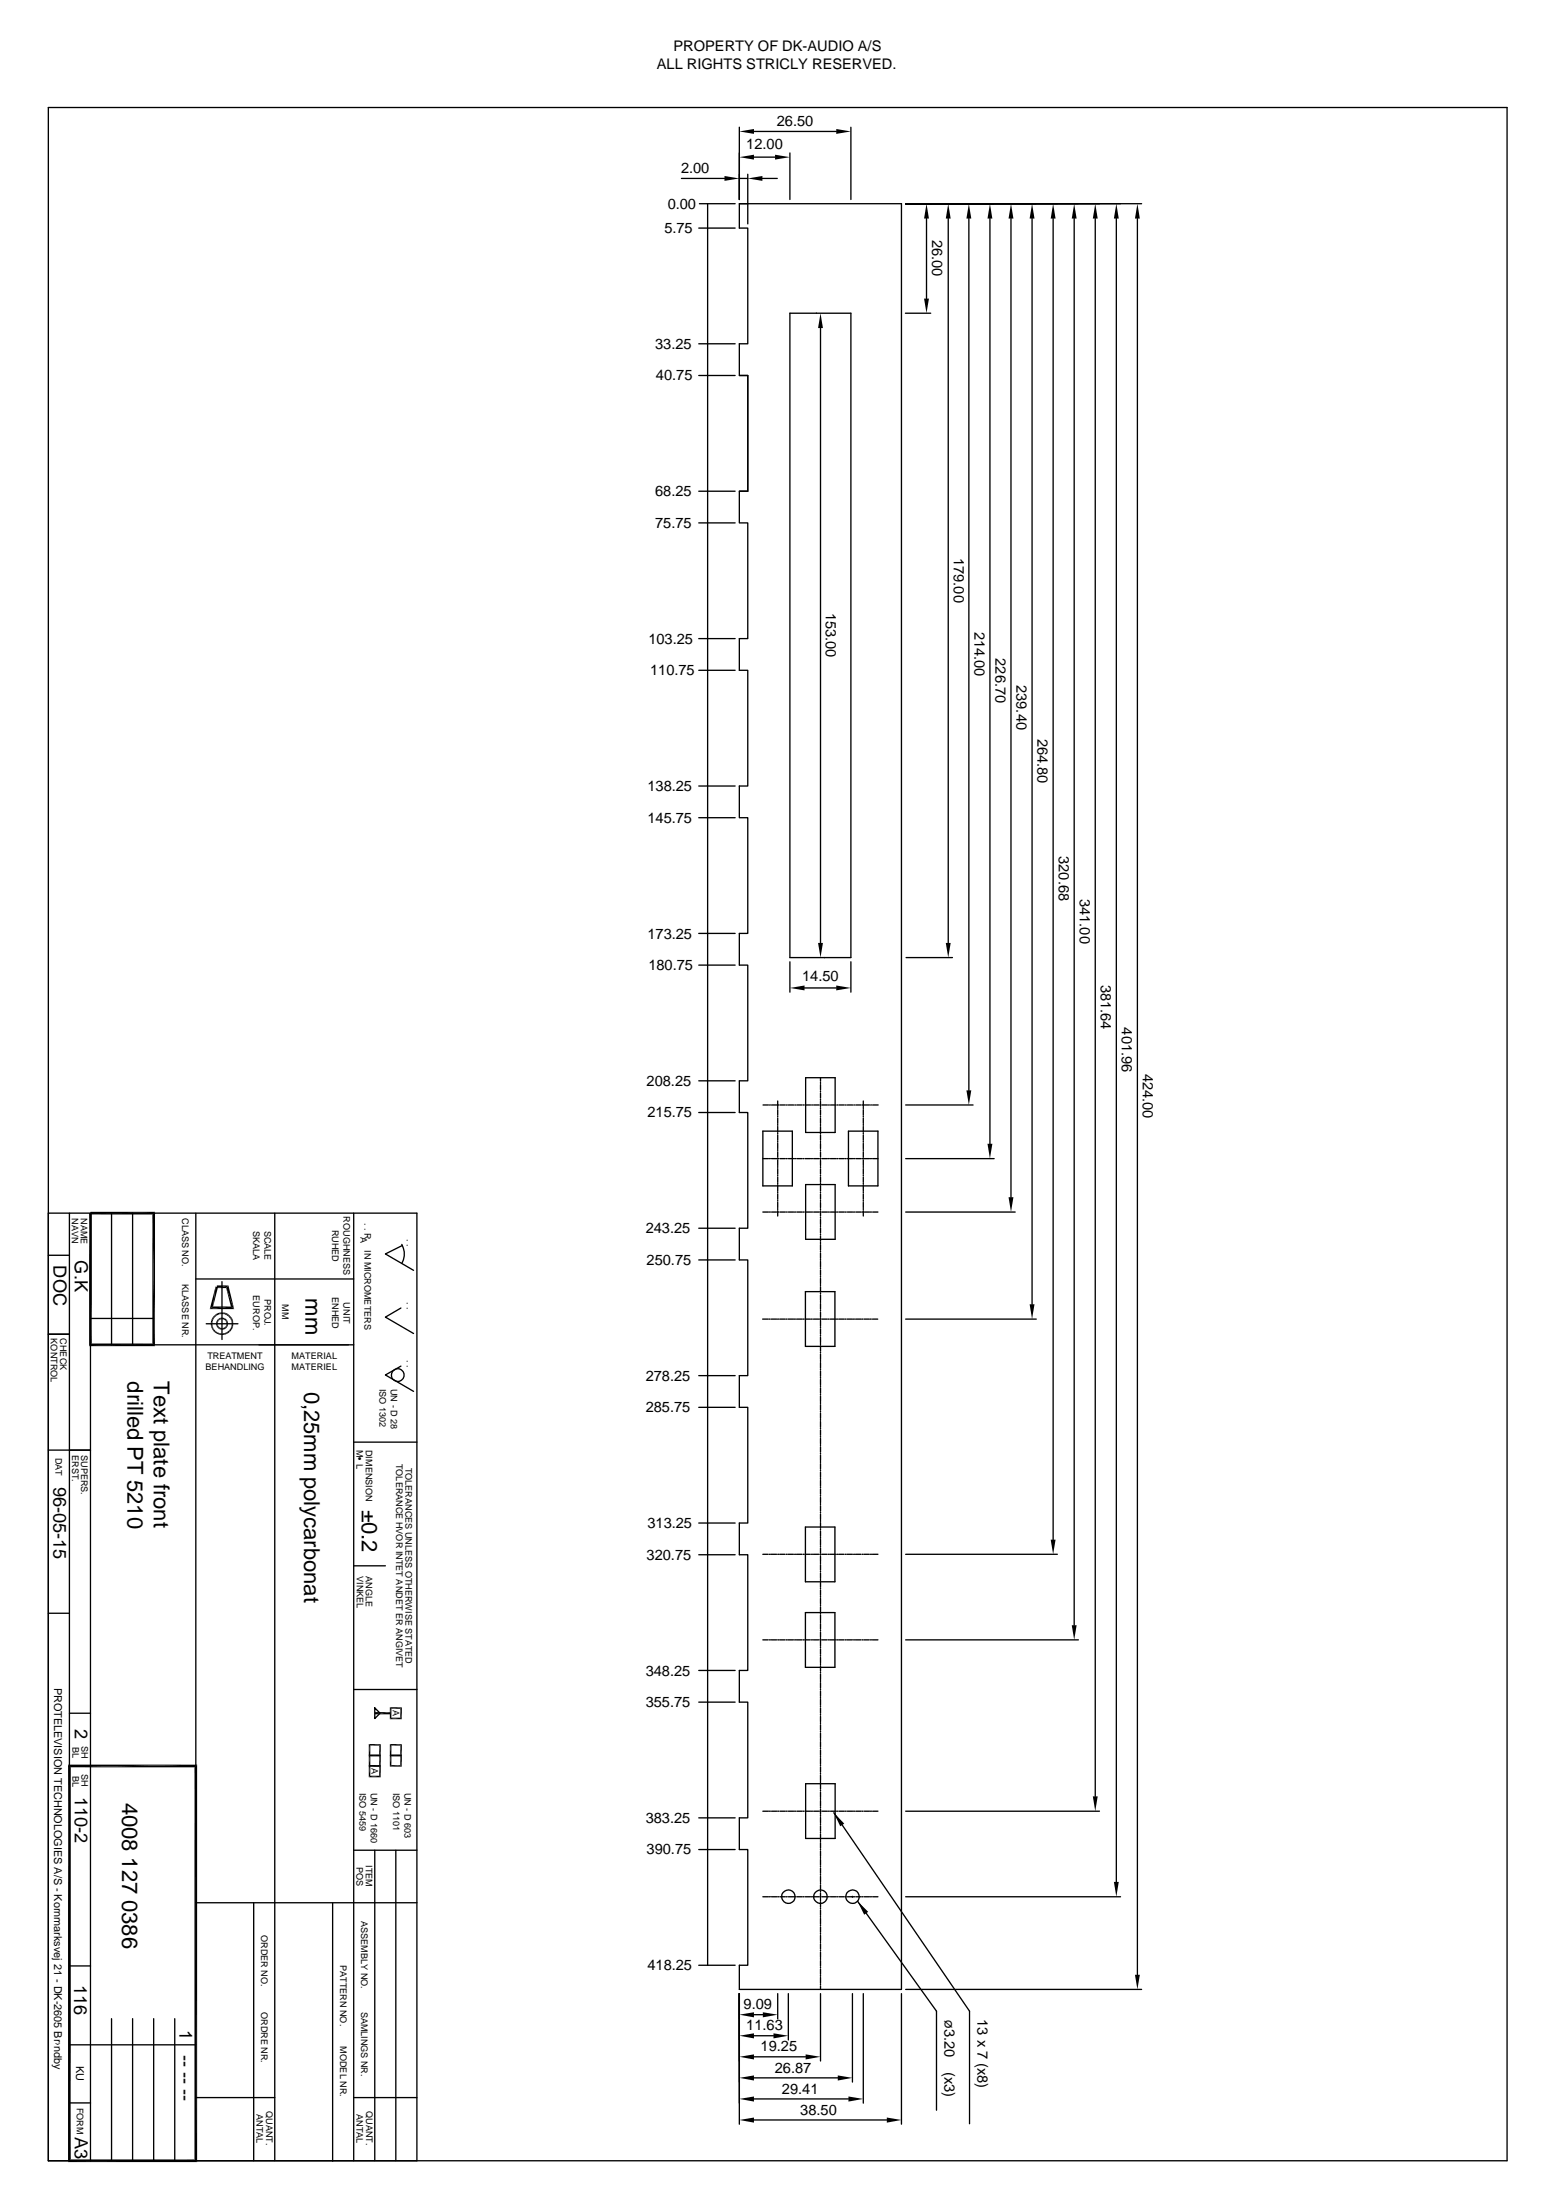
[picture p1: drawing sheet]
<svg xmlns="http://www.w3.org/2000/svg" width="297mm" height="420mm" viewBox="0 0 297 420" stroke-linecap="round" stroke-linejoin="round" font-family="sans-serif">
<g fill="none" stroke="#000" stroke-width=".25">
<path d="M9.2 20.5h278.5v392.2h-278.5zM130.1 34.1h8.2M133.5 38.9h6.8M135.1 38.9v336.4M141.1 38.9h31v341h-31v-4.6h1.6v-22.1h-1.6v-6h1.6v-22.1h-1.6v-6.1h1.6v-22.1h-1.6v-6h1.6v-22.1h-1.6v-6.1h1.6v-22.1h-1.6v-6h1.6v-22.1h-1.6v-6.1h1.6v-22.1h-1.6v-6h1.6v-22.1h-1.6v-6.1h1.6v-22.1h-1.6v-6h1.6v-22.1h-1.6v-6.1h1.6v-22.1h-1.6M141.1 24.3v13.8M141.1 34.1h1.6M142.7 38.9h-1.6v4.7h1.6v22.1h-1.6v6h1.6v22.1h-1.6M142.7 33.3v9.5M143.9 25.1h15.7M143.9 30h4.1M145.5 34.1h2.9"/>
<path d="M150.8 29.2v8.9M162.4 24.3v13.8M172.9 38.9h45M133.4 43.6h6.9M150.8 59.8h11.6v123.1h-11.6zM172.8 59.8h4.9M176.9 41.7v15.3M181 41.7v138.4M185 41.7v166.5M189 41.7v176.7M193 41.7v186.9M197 41.7v207.4"/>
<path d="M201 41.7v252.3M205.1 41.7v268.7M209.1 41.7v301.4M213.1 41.7v317.7M217.1 41.7v335.4M133.4 65.7h6.9M133.4 71.7h6.9M156.6 62.7v117.4M133.4 99.9h6.9M133.4 93.8h6.9M133.4 128h6.9M133.4 122h6.9"/>
<path d="M133.4 156.2h6.9M133.4 150.1h6.9M133.4 178.3h6.9M133.4 184.3h6.9M150.8 183.7v5.8M153.6 188.7h6M162.4 183.7v5.8M173 182.9h8.8M133.4 212.5h6.9M133.4 206.4h6.9M145.6 216h5.7v10.5h-5.7zM145.7 211h1"/>
<path d="M146.9 211h.2M147.3 211h1M148.5 210.3v1M148.5 211.5v.2M148.5 211.9v1M148.5 213.1v.2M148.5 213.5v1M148.5 214.7v.2M148.5 215.1v1.1M148.5 216.3v.2M148.5 216.7v1.1M148.5 217.9v.2"/>
<path d="M148.5 218.4v1M148.5 219.5v.3M148.5 220v1M148.5 211h.2M148.9 211h1M150.1 211h.2M150.5 211h1M151.7 211h.2M152.1 211h1M153.3 211h.2M153.7 211h1M153.8 205.8h5.6v10.5h-5.6z"/>
<path d="M154.9 211h.2M155.3 211h1M156.5 211h.2M156.6 205.8v.7M156.6 206.7v.2M156.6 207.1v1M156.6 208.3v.2M156.6 208.7v1M156.6 209.9v.2M156.6 210.4v.9M156.6 211.5v.3M156.6 212v.9"/>
<path d="M156.6 213.1v.3M156.6 213.6v.9M156.6 214.8v.2M156.6 215.2v1M156.6 216.4v.2M156.6 216.8v1M156.6 218v.2M156.6 218.4v1M156.6 219.6v.2M156.9 211h1M158.2 211h.1M158.5 211h1.1"/>
<path d="M159.8 211h.1M160.1 211h1.1M161.4 211h.1M161.8 211h1M162 216h5.6v10.5h-5.6zM163 211h.2M163.4 211h1M164.6 211h.2M164.8 210.3v1M164.8 211.5v.2M164.8 211.9v1M164.8 213.1v.2"/>
<path d="M164.8 213.5v1M164.8 214.7v.2M164.8 215.1v1.1M164.8 216.3v.2M164.8 216.7v1.1M164.8 217.9v.2M164.8 218.4v1M164.8 219.5v.3M164.8 220v1M165 211h1M166.2 211h.2M166.6 211h1"/>
<path d="M172.9 211h12.9M9.2 231.7h70.4v181M9.2 239.7h4.1M13.3 231.7v181M17.3 231.7v181M21.3 231.7v25.1M25.3 231.7v25.1M37.4 231.7v181M52.5 231.7v181M67.5 231.7v181M76.7 237.7a3.7 3.7 0 0 1 0 3.6M76.8 237.9l-3.2 1.6 5.4 3.1"/>
<path d="M133.4 234.6h6.9M145.6 231.5h1.1M145.6 221.3h1.1M146.9 231.5h.2M146.9 221.3h.2M147.3 231.5h1M147.3 221.3h1M148.5 231.5h.2M148.5 221.3h.2M148.5 221.1v.3M148.5 221.6v1M148.5 222.8v.2"/>
<path d="M148.5 223.2v1M148.5 224.4v.2M148.5 224.8v1M148.5 226v.2M148.5 226.4v1M148.5 227.6v.2M148.5 228v1M148.5 229.2v.2M148.5 229.6v1M148.5 230.8v.2M148.5 231.2v1M148.9 231.5h1"/>
<path d="M148.9 221.3h1M150.1 231.5h.2M150.1 221.3h.2M150.5 231.5h1M150.5 221.3h1M151.7 231.5h.2M151.7 221.3h.2M152.1 231.5h1M152.1 221.3h1M153.3 231.5h.2M153.3 221.3h.2M153.7 231.5h1"/>
<path d="M153.7 221.3h1M153.8 226.2h5.6v10.5h-5.6zM154.9 231.5h.2M154.9 221.3h.2M155.3 231.5h1M155.3 221.3h1M156.5 231.5h.2M156.5 221.3h.2M156.6 220v1M156.6 221.2v.2M156.6 221.6v1M156.6 222.8v.2"/>
<path d="M156.6 223.2v1M156.6 224.4v.2M156.6 224.8v1M156.6 226v.2M156.6 226.4v1M156.6 227.6v.2M156.6 228v1M156.6 229.2v.2M156.6 229.7v.9M156.6 230.8v.3M156.6 231.3v.9M156.6 232.5v.2"/>
<path d="M156.6 232.9v.9M156.6 234.1v.2M156.6 234.5v1M156.6 235.7v.2M156.6 236.1v1M156.6 237.3v.2M156.6 237.7v1M156.6 238.9v.2M156.6 239.3v1M156.9 231.5h1M156.9 221.3h1M158.1 231.5h.2"/>
<path d="M158.1 221.3h.2M158.5 231.5h1.1M158.5 221.3h1.1M159.7 231.5h.2M159.7 221.3h.2M160.1 231.5h1.1M160.1 221.3h1.1M161.3 231.5h.2M161.3 221.3h.2M161.8 231.5h1M161.8 221.3h1M162.9 231.5h.3"/>
<path d="M162.9 221.3h.3M163.4 231.5h1M163.4 221.3h1M164.5 231.5h.3M164.5 221.3h.3M164.8 221.1v.3M164.8 221.6v1M164.8 222.8v.2M164.8 223.2v1M164.8 224.4v.2M164.8 224.8v1M164.8 226v.2"/>
<path d="M164.8 226.4v1M164.8 227.6v.2M164.8 228v1M164.8 229.2v.2M164.8 229.6v1M164.8 230.8v.2M164.8 231.2v1M165 231.5h1M165 221.3h1M166.2 231.5h.2M166.2 221.3h.2M166.6 231.5h1"/>
<path d="M166.6 221.3h1M172.9 231.5h20.9M172.9 221.3h16.9M9.2 254.8h4.1M17.3 256.8h50.2M17.3 251.8h12M37.4 244.3h30.1M39.4 252.8h6M42.4 244.8v11M76.5 249.8l-2.9 1.7 5.4 3.2M133.4 240.6h6.9M145.6 251.9h1"/>
<path d="M146.8 251.9h.2M147.2 251.9h1.1M148.4 251.9h.2M148.8 251.9h1.1M150 251.9h.2M150.5 251.9h1M151.6 251.9h.2M152.1 251.9h1M153.2 251.9h.3M153.7 251.9h1M153.8 246.7h5.6v10.4h-5.6zM154.9 251.9h.2"/>
<path d="M155.3 251.9h1M156.5 251.9h.2M156.6 240.5v.2M156.6 240.9v1M156.6 242.1v.2M156.6 242.5v1M156.6 243.7v.2M156.6 244.1v1.1M156.6 245.3v.2M156.6 245.7v1.1M156.6 246.9v.2M156.6 247.4v1"/>
<path d="M156.6 248.5v.3M156.6 249v1M156.6 250.1v.3M156.6 250.6v1M156.6 251.8v.2M156.6 252.2v1M156.6 253.4v.2M156.6 253.8v1M156.6 255v.2M156.6 255.4v1M156.6 256.6v.2M156.6 257v1"/>
<path d="M156.6 258.2v.2M156.6 258.6v1M156.6 259.8v.2M156.9 251.9h1M158.1 251.9h.2M158.5 251.9h1M159.7 251.9h.2M160.1 251.9h1M161.3 251.9h.2M161.7 251.9h1M162.9 251.9h.2M163.3 251.9h1"/>
<path d="M164.5 251.9h.2M164.9 251.9h1M166.1 251.9h.2M166.5 251.9h1.1M172.9 251.9h24.9M9.2 276.9h8.1M67.5 275.4h12.1M74.8 263.2a1.23 1.23 0 0 1 1.1-1.8 1.23 1.23 0 0 1 1.1 1.7 1.23 1.23 0 0 1-2.1 .3M76.5 260.9l-2.9 1.7 5.4 3.1M133.4 268.8h6.9M133.4 262.7h6.9M156.6 260.2v1"/>
<path d="M156.6 261.4v.2M156.6 261.8v1M156.6 263v.2M156.6 263.4v1.1M156.6 264.6v.2M156.6 265v1.1M156.6 266.2v.2M156.6 266.7v1M156.6 267.8v.3M156.6 268.3v1M156.6 269.5v.2M156.6 269.9v1"/>
<path d="M156.6 271.1v.2M156.6 271.5v1M156.6 272.7v.2M156.6 273.1v1M156.6 274.3v.2M156.6 274.7v1M156.6 275.9v.2M156.6 276.3v1M156.6 277.5v.2M156.6 277.9v1M156.6 279.1v.2M156.6 279.5v1"/>
<path d="M67.5 299h6.1M133.4 296.9h6.9M133.4 290.9h6.9M145.6 296.8h1M146.9 296.8h.2M147.2 296.8h1.1M148.5 296.8h.2M148.8 296.8h1.1M150.1 296.8h.2M150.5 296.8h1M151.7 296.8h.2M152.1 296.8h1"/>
<path d="M153.3 296.8h.2M153.7 296.8h1M153.8 291.6h5.6v10.5h-5.6zM154.9 296.8h.2M155.3 296.8h1M156.5 296.8h.2M156.6 280.7v.2M156.6 281.1v1.1M156.6 282.3v.2M156.6 282.7v1.1M156.6 283.9v.2M156.6 284.4v1"/>
<path d="M156.6 285.5v.3M156.6 286v1M156.6 287.1v.3M156.6 287.6v1M156.6 288.8v.2M156.6 289.2v1M156.6 290.4v.2M156.6 290.8v1M156.6 292v.2M156.6 292.4v1M156.6 293.6v.2M156.6 294v1"/>
<path d="M156.6 295.2v.2M156.6 295.6v1M156.6 296.8v.2M156.6 297.2v1M156.6 298.4v.2M156.6 298.8v1M156.9 296.8h1M158.1 296.8h.2M158.5 296.8h1M159.7 296.8h.2M160.1 296.8h1M161.3 296.8h.2"/>
<path d="M161.7 296.8h1M162.9 296.8h.3M163.3 296.8h1M164.5 296.8h.3M164.9 296.8h1M166.2 296.8h.2M166.5 296.8h1.1M172.9 296.8h28.9M9.2 308.1h4.1M133.4 319h6.9M145.6 313.2h1M146.9 313.2h.2"/>
<path d="M147.2 313.2h1.1M148.5 313.2h.2M148.8 313.2h1.1M150.1 313.2h.2M150.5 313.2h1M151.7 313.2h.2M152.1 313.2h1M153.3 313.2h.2M153.7 313.2h1M153.8 308h5.6v10.4h-5.6zM154.9 313.2h.2M155.3 313.2h1"/>
<path d="M156.5 313.2h.2M156.6 300v.2M156.6 300.4v1.1M156.6 301.6v.2M156.6 302v1.1M156.6 303.2v.2M156.6 303.7v1M156.6 304.8v.3M156.6 305.3v1M156.6 306.5v.2M156.6 306.9v1M156.6 308.1v.2"/>
<path d="M156.6 308.5v1M156.6 309.7v.2M156.6 310.1v1M156.6 311.3v.2M156.6 311.7v1M156.6 312.9v.2M156.6 313.3v1M156.6 314.5v.2M156.6 314.9v1M156.6 316.1v.2M156.6 316.5v1M156.6 317.7v.2"/>
<path d="M156.6 318.1v1.1M156.6 319.3v.2M156.6 319.7v1.1M156.9 313.2h1M158.1 313.2h.2M158.5 313.2h1M159.7 313.2h.2M160.1 313.2h1M161.3 313.2h.2M161.7 313.2h1M162.9 313.2h.3M163.3 313.2h1"/>
<path d="M164.5 313.2h.3M164.9 313.2h1M166.2 313.2h.2M166.5 313.2h1.1M172.9 313.2h33M13.3 327.2h4M13.3 337.3h4M67.5 322.7h12.1M71.5 326.2l1.1 1-1.1 1zM133.4 325.1h6.9M156.6 320.9v.2M156.6 321.4v1"/>
<path d="M156.6 322.5v.2M156.6 323v1M156.6 324.1v.3M156.6 324.6v1M156.6 325.8v.2M156.6 326.2v1M156.6 327.4v.2M156.6 327.8v1M156.6 329v.2M156.6 329.4v1M156.6 330.6v.2M156.6 331v1"/>
<path d="M156.6 332.2v.2M156.6 332.6v1M156.6 333.8v.2M156.6 334.2v1M156.6 335.4v.2M156.6 335.8v1M156.6 337v.2M156.6 337.4v1.1M156.6 338.6v.2M156.6 339v1.1M67.5 353.4h12.1M71.5 353.4v59.3"/>
<path d="M75.6 353.4v59.3M133.4 353.2h6.9M133.4 347.2h6.9M145.6 345.9h1.1M146.9 345.9h.2M147.3 345.9h1M148.5 345.9h.2M148.9 345.9h1M150.1 345.9h.2M150.5 345.9h1M151.7 345.9h.2M152.1 345.9h1"/>
<path d="M153.3 345.9h.2M153.7 345.9h1M153.8 340.7h5.6v10.4h-5.6zM154.9 345.9h.2M155.3 345.9h1M156.5 345.9h.2M156.6 340.2v.2M156.6 340.7v1M156.6 341.8v.3M156.6 342.3v1M156.6 343.5v.2M156.6 343.9v1"/>
<path d="M156.6 345.1v.2M156.6 345.5v1M156.6 346.7v.2M156.6 347.1v1M156.6 348.3v.2M156.6 348.7v1M156.6 349.9v.2M156.6 350.3v1M156.6 351.5v.2M156.6 351.9v1M156.6 353.1v.2M156.6 353.5v1"/>
<path d="M156.6 354.7v.2M156.6 355.1v1.1M156.6 356.3v.2M156.6 356.7v1.1M156.6 357.9v.2M156.6 358.4v1M156.6 359.5v.2M156.6 360v1M156.9 345.9h1M158.1 345.9h.2M158.5 345.9h1.1M159.2 346.2l25.9 37.9v21.5"/>
<path d="M159.7 345.9h.2M160.1 345.9h1.1M161.3 345.9h.2M161.8 345.9h1M162.9 345.9h.3M163.4 345.9h1M164.5 345.9h.3M165 345.9h1M166.2 345.9h.2M166.6 345.9h1M172.9 345.9h37M13.3 375.5h4"/>
<path d="M37.4 363.4h42.2M48.4 363.4v49.3M63.5 363.5v49.2M133.4 375.3h6.9M145.6 362.2h1.1M146.9 362.2h.2M147.3 362.2h1M148.5 362.2h.2M148.9 362.2h1M150.1 362.2h.2M150.4 363.5a1.29 1.29 0 0 1-1.1-1.9 1.29 1.29 0 0 1 2.3 0 1.29 1.29 0 0 1-1.1 1.9M150.5 362.2h1"/>
<path d="M151.7 362.2h.2M152.1 362.2h1M153.3 362.2h.2M153.7 362.2h1M154.9 362.2h.2M155.3 362.2h1M156.5 362.2h.2M156.5 363.5a1.29 1.29 0 0 1-1-1.9 1.29 1.29 0 0 1 2.2 0 1.29 1.29 0 0 1-1.1 1.9M156.6 361.1v.3M156.6 361.6v1M156.6 362.8v.2M156.6 363.2v1"/>
<path d="M156.6 364.4v.2M156.6 364.8v1M156.6 366v.2M156.6 366.4v1M156.6 367.6v.2M156.6 368v1M156.6 369.2v.2M156.6 369.6v1M156.6 370.8v.2M156.6 371.2v1M156.6 372.4v.2M156.6 372.8v1"/>
<path d="M156.6 374v.2M156.6 374.4v1.1M156.6 375.6v.2M156.6 376v1.1M156.6 377.2v.2M156.6 377.7v1M156.6 378.8v.3M156.6 379.3v.6M156.9 362.2h1M158.1 362.2h.2M158.5 362.2h1.1M159.7 362.2h.2"/>
<path d="M160.1 362.2h1.1M161.3 362.2h.2M161.8 362.2h1M162.7 363.5a1.29 1.29 0 0 1-1.1-1.9 1.29 1.29 0 0 1 2.2 0 1.29 1.29 0 0 1-1 1.9M162.7 362.2v.1M162.9 362.2h.3M163.4 362.2h1M163.7 363.1l15.1 21v18.9M164.5 362.2h.3M165 362.2h1M166.2 362.2h.2M166.6 362.2h1"/>
<path d="M172.9 379.9h45M172.9 362.2h41M13.3 390.5h24.1M21.3 385.5v27.2M25.3 385.5v27.2M29.3 385.5v27.2M33.4 385.5v27.2M141.1 380.7v25M143.9 392.8h9.9M143.9 396.8h16M143.9 388.8h3.8M143.9 384.8h1.7"/>
<path d="M148.5 380.7v4.9M150.5 380.7v8.9M156.6 380.7v12.9M162.7 380.7v16.9M164.8 380.7v21M172.1 380.7v25M13.3 401.6h4M37.4 400.6h15.1M67.5 400.6h12.1M143.9 404.9h25.4M143.9 400.9h18.1"/>
</g>
<g fill="#000">
<path d="M138.3 33.6l2.8 .5-2.8 .4zM141.1 25.1l2.8-.5v1zM141.1 30l2.8-.5v1zM142.7 34.1l2.8-.5v.9zM148 29.5l2.8 .5-2.8 .5zM159.6 24.6l2.8 .5-2.8 .5zM176.9 38.9l.4 2.8h-.9zM176.4 57h.9l-.4 2.8zM181 38.9l.5 2.8h-.9zM185 38.9l.4 2.8h-.9zM189 38.9l.4 2.8h-.9zM193 38.9l.5 2.8h-1z"/>
<path d="M197 38.9l.5 2.8h-.9zM201 38.9l.5 2.8h-.9zM205.1 38.9l.4 2.8h-.9zM209.1 38.9l.4 2.8h-.9zM213.1 38.9l.5 2.8h-1zM217.1 38.9l.5 2.8h-.9zM156.6 59.8l.5 2.9h-.9zM150.8 188.7l2.8-.5v.9zM156.2 180.1h.9l-.5 2.8zM159.6 188.2l2.8 .5-2.8 .4zM180.6 180.1h.9l-.5 2.8zM184.5 208.2h.9l-.4 2.8z"/>
<path d="M188.5 218.4h.9l-.4 2.9zM17 231.7l.5 24.9-.5 .5zM17 231.7h.5v24.9zM17.3 231.9l12.3-.5-.5 .5zM17.3 231.4h12.3l-12.3 .5zM192.5 228.6h1l-.5 2.9zM17 257.1l12.1-.5 .5 .5zM17.5 256.6h11.6l-12.1 .5zM29.1 231.9l.5 25.2-.5-.5zM29.6 231.4v25.7l-.5-25.2zM40 250l4.1-.5 .6 .5zM40.2 252.8h.3l-.2 .6z"/>
<path d="M40.3 252.2l.3 .1-.4 .5zM40.3 253.4l.3-.1-.1 .6zM40.5 251.7l.3 .2-.5 .3zM40.5 252.8l.1 .5-.3 .1zM40.5 253.9l.3-.2 .1 .6zM40.6 252.3l-.1 .5h-.3zM40.6 253.3l.2 .4-.3 .2zM40 250l.7-.5h3.4zM40.3 252.2l.5-.3-.2 .4zM40.8 253.7l.3 .4-.2 .2zM40.9 251.3l.2 .2-.6 .2zM41.1 254.1l.2 .6-.4-.4z"/>
<path d="M40.5 251.7l.6-.2-.3 .4zM41.1 254.1l.3 .3-.1 .3zM41.1 245.7l-.4 3.8-.7 .5zM41.2 252.8h.3l-.2 .4zM40.9 251.3l.4-.4 .1 .3zM41.4 254.4l.4 .5-.5-.2zM41.3 252.3l.3 .2-.4 .3zM41.3 253.2l.3-.1v.5zM40.9 251.3l.5-.1-.3 .3zM41.4 254.4l.5 .2-.1 .3zM41.5 252.8l.1 .3-.3 .1zM41.6 252l.2 .2-.5 .1z"/>
<path d="M41.6 253.6l.2-.2 .2 .5zM41.1 245.7l.5 .1-.9 3.7zM41.2 252.8l.4-.3-.1 .3zM41.6 253.1l.2 .3-.2 .2zM41.3 252.3l.5-.1-.2 .3zM41.8 253.4l.3 .2-.1 .3zM41.3 250.9l.5-.2 .1 .3zM41.9 254.6l.5 .4-.6-.1zM41.3 250.9l.6 .1-.5 .2zM41.9 254.6l.5 .1v.3zM41.6 252l.4-.3 .1 .3zM42.1 253.6l.3 .4-.4-.1z"/>
<path d="M41.6 252h.5l-.3 .2zM42.1 253.6l.3 .1v.3zM42.4 254.7l.6 .2-.6 .1zM42.4 254.7l.5-.1 .1 .3zM41.8 250.7h.6v.3zM41.8 250.7l.6 .3h-.5zM42.4 253.7l.4 .2-.4 .1zM42.4 253.7l.3-.1 .1 .3zM42 251.7l.4-.1v.3zM42 251.7l.4 .2-.3 .1zM42.7 253.6l.3-.2 .2 .2zM42.4 251.6l.3 .4-.3-.1z"/>
<path d="M42.7 253.6h.5l-.4 .3zM42.4 251.6l.4 .1-.1 .3zM42.9 254.6l.4-.2 .2 .3zM42.4 250.7l.5 .3h-.5zM42.9 254.6l.6 .1-.5 .2zM42.4 250.7h.6l-.1 .3zM43.2 253.1l.3 .1-.5 .2zM42.8 251.7l.2 .5-.3-.2zM41.4 246l2.2-.5-.4 .5zM43.3 252.8h.3l-.4 .3zM43.2 252v.5l-.2-.3zM43 253.4l.5-.2-.3 .4z"/>
<path d="M42.8 251.7l.4 .3-.2 .2zM43.2 252.5l.3-.2-.2 .5zM43.3 254.4l.4-.3 .2 .2zM43 250.7l.3 .5-.4-.2zM43.3 254.4l.6-.1-.4 .4zM43 250.7l.5 .2-.2 .3zM43.2 253.1l.4-.3-.1 .4zM43.2 252l.3 .3-.3 .2zM43.5 252.3l.1 .5h-.3zM41.4 245.5h2.2l-2.2 .5zM44 253.7l.3 .2-.6 .2zM43.5 250.9l.2 .6-.4-.3z"/>
<path d="M43.7 254.1l.6-.2-.4 .4zM43.5 250.9l.4 .4-.2 .2zM44.2 253.3l.3 .1-.5 .3zM43.7 251.5l.2-.2 .1 .6zM43.2 246l1.5 4-.6-.5zM44.2 252.8h.3l-.3 .5zM44 251.9l.3-.2-.1 .6zM44.2 252.3l.3-.1-.3 .6zM44 253.7l.5-.3-.2 .5zM43.9 251.3l.4 .4-.3 .2zM44.5 252.8v.6l-.3-.1zM44.3 251.7l.2 .5-.3 .1z"/>
<path d="M44.5 252.2v.6h-.3zM43.6 245.5l1.1 4.5-1.5-4zM196.6 249.1h.9l-.5 2.8zM200.6 294h.9l-.5 2.8zM204.6 310.4h.9l-.4 2.8zM13 337l.5 75.4-.5 .5zM13 337l.5 .5v74.9zM13.5 337.5l24.1-.5-.5 .5zM13 337h24.6l-24.1 .5zM70.4 337.4l.3-.3h1.7zM70.4 335.1l.3 .3v1.7zM70.7 335.1h1.7l-2 .3z"/>
<path d="M70.7 337.4l2-.3-.3 .3zM72.4 335.4l.3 2-.3-.3zM70.7 335.4l2-.3-.3 .3zM70.7 333.4l2-.3-.3 .3zM70.4 339.4l.3-.3h1.7zM74.4 337.4l.3-.3h1.7zM74.4 335.1l.3 .3v1.7zM74.4 326.1l.3 .2v1.7zM74.7 326.3l2-.2-.3 .2zM74.7 335.1h1.7l-2 .3zM76.4 335.4l.3 2-.3-.3zM74.7 335.4l2-.3-.3 .3z"/>
<path d="M74.7 328h1.7l-2 .3zM76.4 326.3l.3 2-.3-.3zM74.7 333.4l2-.3-.3 .3zM159.2 346.2l2 2.1-.8 .5zM208.6 343.1h.9l-.4 2.8zM212.6 359.4h1l-.5 2.8zM163.7 363.1l2 2-.7 .6zM216.7 377.1h.9l-.5 2.8zM141.1 392.8l2.8-.5v1zM141.1 396.8l2.8-.4v.9zM141.1 388.8l2.8-.5v1zM141.1 384.8l2.8-.5v1z"/>
<path d="M145.6 384.3l2.9 .5-2.9 .5zM147.7 388.3l2.8 .5-2.8 .5zM153.8 392.3l2.8 .5-2.8 .5zM159.9 396.4l2.8 .4-2.8 .5zM13 412.9l24.1-.5 .5 .5zM13.5 412.4h23.6l-24.1 .5zM37.1 337.5l.5 75.4-.5-.5zM37.1 337.5l.5-.5v75.9zM141.1 404.9l2.8-.5v1zM141.1 400.9l2.8-.5v1zM162 400.4l2.8 .5-2.8 .5zM169.3 404.4l2.8 .5-2.8 .5z"/>
</g>
<path d="M172.1 38.9h.1" fill="none" stroke="#000" stroke-width=".19"/>
<g fill="none" stroke="#000" stroke-width=".3">
<path d="M70.4 337.2h2.3M70.4 335.3h2.3M70.4 333.2h2.3M70.4 339.3h2.3M70.5 333.1v6.3M72.5 333.1v6.3M74.4 337.2h2.3M74.4 335.3h2.3M74.4 328.2h2.3M74.4 326.2h2.3M74.4 333.2h2.3M74.6 326.1v2.2"/>
<path d="M74.6 333.1v4.3M76.6 326.1v2.2M76.6 333.1v4.3"/>
</g>
<path d="M71.5 327.2h3" fill="none" stroke="#000" stroke-width=".42"/>
<g font-size="4.2">
<text x="58.3" y="248" transform="rotate(90 58.3 248)">mm</text>
<text x="24.3" y="263.8" transform="rotate(90 24.3 263.8)">drilled PT 5210</text>
<text x="29.4" y="263.8" transform="rotate(90 29.4 263.8)">Text plate front</text>
<text x="58.1" y="265.8" transform="rotate(90 58.1 265.8)">0,25mm polycarbonat</text>
<text x="69" y="288.3" transform="rotate(90 69 288.3)">±0.2</text>
<text x="23.3" y="344.3" transform="rotate(90 23.3 344.3)">4008 127 0386</text>
</g>
<g font-size="3.5">
<text x="10.2" y="241.7" transform="rotate(90 10.2 241.7)">DOC</text>
<text x="14.3" y="240.7" transform="rotate(90 14.3 240.7)">G.K</text>
<text x="10.2" y="283.9" transform="rotate(90 10.2 283.9)">96-05-15</text>
<text x="14.3" y="330.2" transform="rotate(90 14.3 330.2)">2</text>
<text x="14.3" y="343.2" transform="rotate(90 14.3 343.2)">110-2</text>
<text x="14.1" y="379.1" transform="rotate(90 14.1 379.1)">116</text>
<text x="34.2" y="387.6" transform="rotate(90 34.2 387.6)">1</text>
<text x="34.2" y="392.5" transform="rotate(90 34.2 392.5)">-- -- --</text>
<text x="14.3" y="408.1" transform="rotate(90 14.3 408.1)">A3</text>
</g>
<g font-size="2.8">
<text x="128.6" y="9.7">PROPERTY OF DK-AUDIO A/S</text>
<text x="125.4" y="13.2">ALL RIGHTS STRICLY RESERVED.</text>
<text x="142.5" y="28.5">12.00</text>
<text x="148.3" y="24">26.50</text>
<text x="130" y="33">2.00</text>
<text x="127.5" y="39.9">0.00</text>
<text x="126.8" y="44.5">5.75</text>
<text x="177.9" y="45.8" transform="rotate(90 177.9 45.8)">26.00</text>
<text x="125.1" y="66.6">33.25</text>
<text x="125.2" y="72.6">40.75</text>
<text x="125.1" y="94.8">68.25</text>
<text x="125.1" y="100.8">75.75</text>
<text x="182.1" y="106.6" transform="rotate(90 182.1 106.6)">179.00</text>
<text x="157.6" y="117.1" transform="rotate(90 157.6 117.1)">153.00</text>
<text x="123.8" y="122.9">103.25</text>
<text x="186" y="120.6" transform="rotate(90 186 120.6)">214.00</text>
<text x="190" y="125.7" transform="rotate(90 190 125.7)">226.70</text>
<text x="124.1" y="128.9">110.75</text>
<text x="194.1" y="130.9" transform="rotate(90 194.1 130.9)">239.40</text>
<text x="198.1" y="141.1" transform="rotate(90 198.1 141.1)">264.80</text>
<text x="123.6" y="151.1">138.25</text>
<text x="123.6" y="157.1">145.75</text>
<text x="202.1" y="163.5" transform="rotate(90 202.1 163.5)">320.68</text>
<text x="206.1" y="171.7" transform="rotate(90 206.1 171.7)">341.00</text>
<text x="123.6" y="179.2">173.25</text>
<text x="123.8" y="185.3">180.75</text>
<text x="153.1" y="187.4">14.50</text>
<text x="210.1" y="188" transform="rotate(90 210.1 188)">381.64</text>
<text x="214.2" y="196.2" transform="rotate(90 214.2 196.2)">401.96</text>
<text x="123.4" y="207.4">208.25</text>
<text x="218.2" y="205.1" transform="rotate(90 218.2 205.1)">424.00</text>
<text x="123.6" y="213.4">215.75</text>
<text x="123.3" y="235.5">243.25</text>
<text x="123.4" y="241.6">250.75</text>
<text x="123.3" y="263.7">278.25</text>
<text x="123.3" y="269.7">285.75</text>
<text x="123.6" y="291.8">313.25</text>
<text x="123.4" y="297.9">320.75</text>
<text x="123.3" y="320">348.25</text>
<text x="123.3" y="326">355.75</text>
<text x="123.3" y="348.1">383.25</text>
<text x="123.4" y="354.2">390.75</text>
<text x="123.6" y="376.3">418.25</text>
<text x="141.9" y="383.8">9.09</text>
<text x="142.5" y="387.8">11.63</text>
<text x="180.3" y="385.8" transform="rotate(90 180.3 385.8)">ø3.20</text>
<text x="186.6" y="385.7" transform="rotate(90 186.6 385.7)">13 x 7 (x8)</text>
<text x="145.2" y="391.8">19.25</text>
<text x="147.9" y="395.8">26.87</text>
<text x="180.3" y="395.7" transform="rotate(90 180.3 395.7)">(x3)</text>
<text x="149.3" y="399.8">29.41</text>
<text x="152.8" y="403.9">38.50</text>
</g>
<g font-size="2.1">
<text x="10.4" y="322.3" transform="rotate(90 10.4 322.3)">PROTELEVISION TECHNOLOGIES A/S - Kornmarksvej 21 - DK-2605 Br›ndby</text>
<text x="14.6" y="394.6" transform="rotate(90 14.6 394.6)">KU</text>
</g>
<g font-size="1.7">
<text x="13.7" y="232.7" transform="rotate(90 13.7 232.7)">NAVN</text>
<text x="15.5" y="232.7" transform="rotate(90 15.5 232.7)">NAME</text>
<text x="34.8" y="232.6" transform="rotate(90 34.8 232.6)">CLASS NO.</text>
<text x="65.6" y="232.3" transform="rotate(90 65.6 232.3)">ROUGHNESS</text>
<text x="69.6" y="233.6" transform="rotate(90 69.6 233.6)">. . R</text>
<text x="48.3" y="235.1" transform="rotate(90 48.3 235.1)">SKALA</text>
<text x="50.5" y="235" transform="rotate(90 50.5 235)">SCALE</text>
<text x="63.4" y="234.9" transform="rotate(90 63.4 234.9)">RUHED</text>
<text x="68.8" y="236.3" transform="rotate(90 68.8 236.3)">A</text>
<text x="69.6" y="238.7" transform="rotate(90 69.6 238.7)">IN MICROMETERS</text>
<text x="77.6" y="236.7" transform="rotate(90 77.6 236.7)">. .</text>
<text x="34.8" y="245.3" transform="rotate(90 34.8 245.3)">KLASSE NR.</text>
<text x="48.3" y="247.4" transform="rotate(90 48.3 247.4)">EUROP.</text>
<text x="50.5" y="248.2" transform="rotate(90 50.5 248.2)">PROJ.</text>
<text x="53.8" y="249" transform="rotate(90 53.8 249)">MM</text>
<text x="63.4" y="247.7" transform="rotate(90 63.4 247.7)">ENHED</text>
<text x="65.6" y="248.8" transform="rotate(90 65.6 248.8)">UNIT</text>
<text x="77.6" y="248.8" transform="rotate(90 77.6 248.8)">. .</text>
<text x="9.7" y="255.6" transform="rotate(90 9.7 255.6)">KONTROL</text>
<text x="11.5" y="255.6" transform="rotate(90 11.5 255.6)">CHECK</text>
<text x="39.2" y="261.7">BEHANDLING</text>
<text x="39.6" y="259.5">TREATMENT</text>
<text x="55.7" y="259.5">MATERIAL</text>
<text x="55.7" y="261.7">MATERIEL</text>
<text x="77.6" y="259.8" transform="rotate(90 77.6 259.8)">. .</text>
<text x="72.5" y="265.3" transform="rotate(90 72.5 265.3)">ISO 1302</text>
<text x="74.6" y="265.3" transform="rotate(90 74.6 265.3)">UN - D 28</text>
<text x="10.6" y="278.4" transform="rotate(90 10.6 278.4)">DAT</text>
<text x="13.8" y="277.9" transform="rotate(90 13.8 277.9)">ERST.</text>
<text x="15.5" y="277.9" transform="rotate(90 15.5 277.9)">SUPERS.</text>
<text x="68.1" y="276.9" transform="rotate(90 68.1 276.9)">M•L</text>
<text x="69.8" y="276.9" transform="rotate(90 69.8 276.9)">DIMENSION</text>
<text x="75.6" y="279.6" transform="rotate(90 75.6 279.6)">TOLERANCE HVOR INTET ANDET ER ANGIVET</text>
<text x="77.4" y="280.3" transform="rotate(90 77.4 280.3)">TOLERANCES UNLESS OTHERWISE STATED</text>
<text x="68.1" y="301" transform="rotate(90 68.1 301)">VINKEL</text>
<text x="69.8" y="301" transform="rotate(90 69.8 301)">ANGLE</text>
<text x="75" y="326.6" transform="rotate(90 75 326.6)">A</text>
<text x="13.8" y="333.7" transform="rotate(90 13.8 333.7)">BL</text>
<text x="15.6" y="333.4" transform="rotate(90 15.6 333.4)">SH</text>
<text x="13.8" y="339.1" transform="rotate(90 13.8 339.1)">BL</text>
<text x="15.6" y="338.8" transform="rotate(90 15.6 338.8)">SH</text>
<text x="71" y="337.7" transform="rotate(90 71 337.7)">A</text>
<text x="68.6" y="342.3" transform="rotate(90 68.6 342.3)">ISO 5459</text>
<text x="70.8" y="342.3" transform="rotate(90 70.8 342.3)">UN - D 1660</text>
<text x="75.1" y="342.3" transform="rotate(90 75.1 342.3)">ISO 1101</text>
<text x="77.2" y="342.3" transform="rotate(90 77.2 342.3)">UN - D 603</text>
<text x="68.1" y="356.5" transform="rotate(90 68.1 356.5)">POS</text>
<text x="69.8" y="356.2" transform="rotate(90 69.8 356.2)">ITEM</text>
<text x="49.9" y="369.6" transform="rotate(90 49.9 369.6)">ORDER NO.</text>
<text x="69" y="366.9" transform="rotate(90 69 366.9)">ASSEMBLY NO.</text>
<text x="64.9" y="375.3" transform="rotate(90 64.9 375.3)">PATTERN NO.</text>
<text x="49.9" y="384.2" transform="rotate(90 49.9 384.2)">ORDRE NR.</text>
<text x="69" y="384.2" transform="rotate(90 69 384.2)">SAMLINGS NR.</text>
<text x="64.9" y="390.8" transform="rotate(90 64.9 390.8)">MODEL NR.</text>
<text x="14.6" y="402.5" transform="rotate(90 14.6 402.5)">FORM</text>
<text x="48.9" y="403.8" transform="rotate(90 48.9 403.8)">ANTAL</text>
<text x="50.8" y="403.2" transform="rotate(90 50.8 403.2)">QUANT.</text>
<text x="68.1" y="403.8" transform="rotate(90 68.1 403.8)">ANTAL</text>
<text x="69.9" y="403.2" transform="rotate(90 69.9 403.2)">QUANT.</text>
</g>
</svg>
